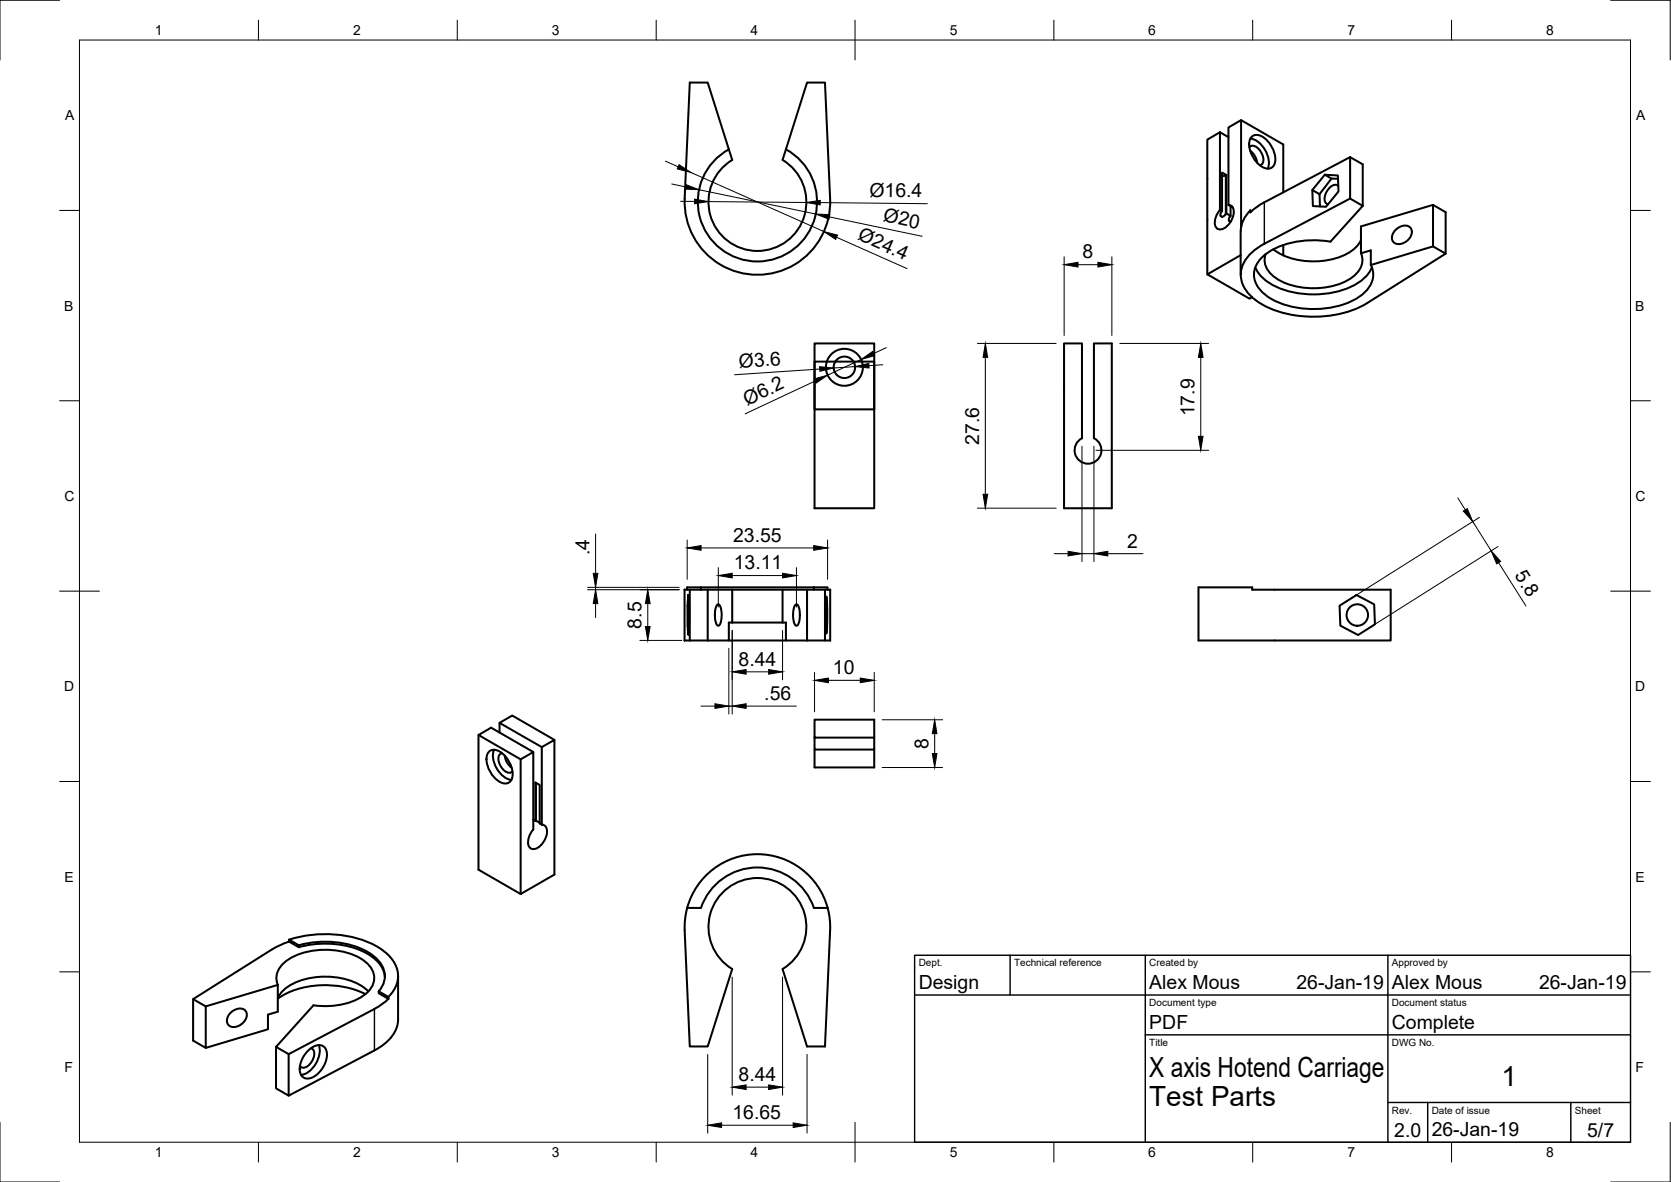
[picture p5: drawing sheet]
<svg xmlns="http://www.w3.org/2000/svg" width="420mm" height="297mm" viewBox="0 0 420 297" stroke-linecap="round" stroke-linejoin="round" font-family="sans-serif">
<!-- layer: Visible -->
<g fill="none" stroke="#000" stroke-width=".51">
<path d="M183.3 37.5a15 15 0 0 0-4.4 22.8 15 15 0 0 0 23.1 0 15 15 0 0 0-4.4-22.8M197.6 37.5l-.8 2.7a12.3 12.3 0 0 1 3 18.5 12.3 12.3 0 0 1-18.7 0 12.3 12.3 0 0 1 3-18.5l-6.2-19.4h-4.5l-1.3 29.2a18.3 18.3 0 0 0 18.3 19.1 18.3 18.3 0 0 0 18.3-19.2M197.6 37.5l5.3-16.7h4.5l1.3 29.2M306.7 33.2l-3.1 1.9v33.8M306.7 33.2v19.5M306.7 33.2l2.2 1.3M312.1 30.2v26.8M314.1 37a1.55 1.55 0 0 1 2.4 .4 3.4 3.4 0 0 1 .9 3.8l-.7 .3M314.3 37.9l1.2 1.3 .6 1.7M314.4 34.8a6.3 6.3 0 0 1 4.7 5.8l-.3 1.8M314.7 34.4a2.37 2.37 0 0 1 3.3 .3 6.5 6.5 0 0 1 2.4 6.7 1.96 1.96 0 0 1-3 .5 6.6 6.6 0 0 1-3-7zM339.5 39.5v10.4l-21.6 11.4"/>
<path d="M339.5 39.5l3.1 1.8v10.4M339.5 39.5l-21.6 11.3M306.7 52.7l.6 .4v-9.7l1.1 .6v9.6M307.3 53l-.4 .7v.6l.4 .2 .8-.6M308.4 44l-.5 .2h-.6M308.4 53.6l1 .7M308.4 53.6l-.3 .3M308.9 51.5l1 .6M308.9 51.5a1.68 1.68 0 0 1 1.3 2.4 4.7 4.7 0 0 1-3.4 3.8 1.61 1.61 0 0 1-1.3-2.2l.5-1.7 .8-1.1M309.2 54.5l-.2 .9 .4 .3M309.4 51.8v2.5M309.4 54.2l-.2 .3"/>
<path d="M314.4 52.9l.3 .2M314.4 52.9a7.5 7.5 0 0 0-2.4 5.2v11M317.9 50.8l-2.2 1.4-1.3 1.2v-.5M322.7 48.3v-12l-10.6-6.1-3.2 1.8v19.5M330 47.8l1.8 1 .1 3.1M333.1 43.9l3.3 .2 .1 4-3.1 3.9-3.3-.2-.1-4zM333.1 43.9l1.7 1M336.4 44.9h-1.6l-3 3.9M336.5 46.7a1.66 1.66 0 0 0-2.3 .6 3.4 3.4 0 0 0-.9 3.7l.6 .3M339.5 49.9l3.1 1.8M342.6 51.7l-8.1 9a22.2 22.2 0 0 0-16.3 3.2 5.9 5.9 0 0 0-2 8 14 14 0 0 0 9.5 5.4 22.8 22.8 0 0 0 16.1-2.7 6.2 6.2 0 0 0 2.9-8M350.7 58a2.81 2.81 0 0 1 4-.7 2.95 2.95 0 0 1-2.5 4 1.75 1.75 0 0 1-2-.8 1.75 1.75 0 0 1 .2-2.1z"/>
<path d="M360.3 51.5v10.4l3.2 1.8-19.7 12.5a28.3 28.3 0 0 1-27 0 8.9 8.9 0 0 1-4.8-7.4 8.9 8.9 0 0 1 4.7-6.9l1.2-.6M312 64.1l-8.4 4.8 10.6 6.2 .6-.4M315.6 67.2a10.9 10.9 0 0 0 7.2 5.6 23.6 23.6 0 0 0 18.6-1.6 8.7 8.7 0 0 0 3.5-4M322.7 61.6v2.6M342.2 63.6a5.1 5.1 0 0 1-2.6 6.4 18.8 18.8 0 0 1-19.1-.3 5 5 0 0 1-2.3-5.8M342.2 60.3a10.9 10.9 0 0 1-8.4 5.1 17.9 17.9 0 0 1-13.6-2.8M360.3 61.9l-15.6 4.7M363.5 63.7v-10.4l-3.2-1.8-18.1 5.4v6.8l2.5-.8v3.7M204.8 86.3h15v41.4h-15zM204.8 90.9h15v12h-15zM267.5 86.3h4.6v23.8a3.4 3.4 0 0 0-1.2 5.2 3.4 3.4 0 0 0 5.3 0 3.4 3.4 0 0 0-1.1-5.2v-23.8h4.4v41.4h-12zM172.9 152.2h.3"/>
<path d="M172.9 157.2h.3M173.1 149.5l.2 7.4-.2 2.7-.2-7.4zM173.4 148.2v12.8M176.2 147.6v.6M177.9 148.2h-5.8v12.8h11.2M177.9 148.2h6.2M177.9 148.2v12.8M180.3 152l.3-.1a2.01 2.01 0 0 1 .8 2 4.1 4.1 0 0 1-.7 3.3 1.53 1.53 0 0 1-.9-1.7 5.9 5.9 0 0 1 .5-3.5zM184.1 156.4h-.8v4.6h14.3M184.1 156.4h12.7M184.1 148.2h12.7M184.1 148.2v8.2"/>
<path d="M196.8 156.4h.8v4.6h5.3M196.8 148.2h11.9v12.8h-1.3v-12.8M196.8 148.2v8.2M200 152l.2-.1a1.5 1.5 0 0 1 .9 1.8 4.8 4.8 0 0 1-.7 3.5l-.1 .1a2.87 2.87 0 0 1-.9-3l.2-1.6zM202.9 148.2v12.8M204.6 147.6h3.5v.6M204.6 147.6h-31.8v.6M204.6 147.6v.6M207.8 149.9l.2 3.1-.2 6.2-.2-2.8zM301.3 147.6h13.6v.6h34.8v12.8h-48.4zM336.8 152.2l4.3-2.7 4.4 2.4 .2 5-4.2 2.7-4.5-2.4zM202.9 161h4.5"/>
<path d="M120.3 184.7v33.9l10.6 6.1M122.9 189a2.37 2.37 0 0 1 3.3 .3 6.5 6.5 0 0 1 2.4 6.6 1.96 1.96 0 0 1-3 .6 6.6 6.6 0 0 1-3-7.1zM124.2 188.4a6.3 6.3 0 0 0 2.7 7l1.7 .6M125.6 184.1v-2.4l3.2-1.9 10.6 6.1M125.6 181.7l10.6 6.1M126.3 189.3a1.55 1.55 0 0 0-.8 2.2 3.4 3.4 0 0 0 2.7 2.7l.7-.4M126.9 189.9l.6 1.7 1.2 1.3M134.1 189l-10.6-6.1-3.2 1.8 10.6 6.1M136.2 187.8l3.2-1.9v33.9l-8.5 4.9M136.2 187.8v19.4M204.8 185.4h15v3h-15v-7.5h15v4.5M204.8 188.4v4.5h15v-4.5"/>
<path d="M134.1 206l.5 .3v-9.7l1.1 .7v9.6l.5 .3M134.6 206.3h.2M134.8 206.3l.9 .4M136.2 207.2a1.68 1.68 0 0 1 1.3 2.4 4.7 4.7 0 0 1-3.4 3.8 1.61 1.61 0 0 1-1.3-2.2l.6-1.7 .7-1v-19.5l-3.2 1.8v33.9M68.3 238.7l-19.7 12.4 3.1 1.8 18.1-5.4M72.7 236.1l2.4 1.5v.4l-2.4-1.4zM72.7 236.6l-2 .8-2.4 1.3M72.7 236.1a29.2 29.2 0 0 1 22 1.7 9 9 0 0 1 5.4 7.6 7.3 7.3 0 0 1-2.4 5.1M75.2 238a22.9 22.9 0 0 1 18.4 2.5 7.1 7.1 0 0 1 3.2 5M75.2 237.5a23 23 0 0 1 18.2 2.4 6.2 6.2 0 0 1 2.9 7.5l-1.1 1.7M172.8 228.2h3.5a15 15 0 0 1 14.1-10.2 15 15 0 0 1 14.2 10.2M204.6 228.2h3.5"/>
<path d="M208.7 233.8a18.3 18.3 0 0 0-18.3-19.1 18.3 18.3 0 0 0-18.3 19.1l1.3 29.2h4.5l6.2-19.5a12.3 12.3 0 0 1-3-18.5 12.3 12.3 0 0 1 18.7 0 12.3 12.3 0 0 1-3 18.5l6.1 19.5h4.5l1.3-29.2M48.6 251.1v10.4l3.1 1.8M57.9 254.6a2.64 2.64 0 0 1 3.9-.4 3.1 3.1 0 0 1-2.8 3.9 1.79 1.79 0 0 1-1.9-1 1.79 1.79 0 0 1 .5-2.1zM69.8 247.5v6.7l-2.4 .8v3.7l-15.7 4.6v-10.4M69.9 247.5a5.1 5.1 0 0 1 2.5-6.3 18.7 18.7 0 0 1 19.1 .2 4.9 4.9 0 0 1 1.7 7.1 13.8 13.8 0 0 1-10.4 4.3l-4-.2-9.4 10.5 3.2 1.8 21.5-11.3M91.9 249.8a23.4 23.4 0 0 0-21.3 .7l-.7 .5M92.6 249.1a16.5 16.5 0 0 0-13.7-3.5 12.6 12.6 0 0 0-8.6 4.4l-.4 .8M95.2 249.1v.5l2.5 1.4M95.2 249.1l2.5 1.4v.5M97.7 251l-1.4 1.2-2.1 1.3M100.1 245.3v10.9a8.7 8.7 0 0 1-4.9 7.1l-22.6 12-3.2-1.8v-10.4M72.6 264.9v10.4"/>
<path d="M77.1 264.4a3.9 3.9 0 0 1 3.9-1.6 3.1 3.1 0 0 1 .9 4.1 5.7 5.7 0 0 1-4.8 4.1 2.46 2.46 0 0 1-1.6-3.4l.6-1.7zM78.2 263.4a1.65 1.65 0 0 1 .6 2.4 3.2 3.2 0 0 1-2.8 2.5l-.6-.4M80.1 262.6a6.4 6.4 0 0 1-3.9 7.4l-.5 .1"/>
<circle cx="212.3" cy="92.3" r="2.7"/>
<circle cx="212.3" cy="92.3" r="4.6"/>
<circle cx="341.3" cy="154.6" r="2.7"/>
</g>
<!-- layer: Visible Narrow -->
<path d="M308.1 44.1v9.8M317.9 50.8v10.5M134.8 196.8v9.5M94.1 253.6v10.4" fill="none" stroke="#000" stroke-width=".36"/>
<!-- layer: Border -->
<g fill="none" stroke="#000" stroke-width=".25">
<path d="M15 .1h-15v15M20 10.1h390v276.9h-390zM65 5.1v5M115 5.1v5M165 5.1v5M215 5.1v10M265 5.1v5M315 5.1v5M365 5.1v5M405 .1h15v15M15 52.9h5M410 52.9h5"/>
<path d="M15 100.7h5M410 100.7h5M15 148.6h10M405 148.6h10M15 196.4h5M410 196.4h5M15 244.2h5M410 244.2h5M0 282.1v14.9h15M65 287v5M115 287v5M165 287v5"/>
<path d="M215 282.1v9.9M265 287v5M315 287v5M365 287v5M420 282.1v14.9h-15"/>
</g>
<!-- layer: TitleBlock -->
<path d="M230 240.1h180v46.9h-180zM230 250h180M254 240.1v9.9M288 240.1v46.9M349 240.1v46.9M288 260.1h122M349 277.1h61M359 277.1v9.9M395 277.1v9.9" fill="none" stroke="#000" stroke-width=".36"/>
<!-- layer: Dimensions -->
<g fill="none" stroke="#000" stroke-width=".25">
<path d="M167.3 40.5l3.2 1.4M168.9 46.2l3.4 .8M171.1 50.6h3.5M173.7 43.3l33.5 14.9M175.7 47.7l29.4 6.1M178.1 50.7l24.6 .2M206.2 50.9l27 .3M208.6 54.5l23.3 4.9M210.4 59.6l17.7 7.9M267.6 64.5v19.8M271.1 66.5h5M279.6 64.5v19.8"/>
<path d="M204.9 95.8l-17.5 8.2M206.1 92.7l-21.4 1.5M215 92.1l-5.4 .4M216.5 90.3l-8.4 4M222 91.7l-3.5 .2M222.9 87.4l-3.2 1.4M245.8 86.3h19.8M247.8 89.8v34.4M281.6 86.3h22.3M301.9 89.8v19.9M272.1 112.1v29M275.1 112.1v29"/>
<path d="M275.6 113.2h28.3M149.8 134.2v9.9M172.8 135.7v9.9M176.3 137.7h28.3M208.1 135.7v9.9M245.8 127.7h19.8M265.1 139.1h3.5M272.1 139.1h3M278.6 139.1h8.8M366.6 125.1l1.8 3M370.3 131.1l4.6 7.3M372 130l-33.5 21.1"/>
<path d="M376.6 137.4l-33.4 21.1M147.7 148.2h23.1M147.7 147.6h23.1M149.8 147.6v.6M149.8 151.7v3.5M162.9 151.7v5.7M180.6 142.6v10M184.1 158.4v21M184.1 144.6h12.7M196.8 158.4v12.4M200.3 142.6v10M376.8 141.4l6.9 10.9"/>
<path d="M160.9 160.9h10.5M176.3 177.4h3.5M183.3 162.9v16.5M183.3 177.4h.8M187.6 168.8h5.7M187.6 177.4h12.6M204.8 169v9.9M208.3 171h8M219.8 169v9.9M221.8 180.9h15.2M221.8 192.9h15.2M235 184.4v5"/>
<path d="M184.1 245.5v29.7M196.8 245.5v29.7M177.9 265v19.8M187.6 273.2h5.7M202.9 265v19.8M181.4 282.8h18"/>
</g>
<g fill="#000" stroke="#000" stroke-width=".25">
<path d="M170.8 41.4l2.9 1.9-3.4-.9zM172.4 46.4l3.3 1.3-3.5-.2zM174.6 50l3.5 .7-3.5 .5zM202.7 50.9l3.5-.6v1.2zM205.1 53.8l3.6 .1-.3 1.2zM207.2 58.2l3.4 .9-.5 1.1zM267.6 66.5l3.5-.6v1.2zM276.1 65.9l3.5 .6-3.5 .6zM204.7 95.2l3.4-.9-2.9 2zM206.1 92.1l3.5 .4-3.4 .8zM215 92.1l3.5-.8v1.2zM216.5 90.3l2.9-2 .5 1.1z"/>
<path d="M247.8 86.3l.5 3.5h-1.1zM301.9 86.3l.6 3.5h-1.2zM301.3 109.7h1.2l-.6 3.5zM172.8 137.7l3.5-.6v1.2zM204.6 137.1l3.5 .6-3.5 .6zM247.2 124.2h1.1l-.5 3.5zM268.6 138.5l3.5 .6-3.5 .6zM275.1 139.1l3.5-.6v1.2zM367.9 128.4l1-.6 1.4 3.3zM149.8 148.2l.5 3.5h-1.1zM149.2 144.1h1.1l-.5 3.5zM162.9 148.2l.6 3.5h-1.2z"/>
<path d="M162.3 157.4h1.2l-.6 3.5zM180.6 144.6l3.5-.5v1.1zM196.8 144.1l3.5 .5-3.5 .6zM374.9 138.4l2.4 2.7-1 .6zM179.8 176.9l3.5 .5-3.5 .6zM184.1 168.8l3.5-.5v1.1zM184.1 177.4l3.5-.5v1.1zM193.3 168.3l3.5 .5-3.5 .6zM204.8 171l3.5-.6v1.2zM216.3 170.4l3.5 .6-3.5 .6zM235 180.9l.6 3.5h-1.2zM234.4 189.4h1.2l-.6 3.5z"/>
<path d="M184.1 273.2l3.5-.6v1.2zM193.3 272.6l3.5 .6-3.5 .6zM177.9 282.8l3.5-.6v1.1zM199.4 282.2l3.5 .6-3.5 .5z"/>
</g>
<g font-size="7">
<text x="289" y="270.6">X axis Hotend Carriage</text>
<text x="377.5" y="273">1</text>
<text x="289" y="278.1">Test Parts</text>
</g>
<g font-size="4.9">
<text x="218.6" y="49.4" transform="rotate(1 218.6 49.4)">Ø16.4</text>
<text x="221.9" y="55.6" transform="rotate(12 221.9 55.6)">Ø20</text>
<text x="215.4" y="60.1" transform="rotate(24 215.4 60.1)">Ø24.4</text>
<text x="272.2" y="64.9">8</text>
<text x="185.9" y="92.4" transform="rotate(-4 185.9 92.4)">Ø3.6</text>
<text x="187.8" y="102" transform="rotate(-25 187.8 102)">Ø6.2</text>
<text x="300.4" y="104.7" transform="rotate(-90 300.4 104.7)">17.9</text>
<text x="246.2" y="111.7" transform="rotate(-90 246.2 111.7)">27.6</text>
<text x="184.3" y="136.1">23.55</text>
<text x="283.4" y="137.6">2</text>
<text x="148.3" y="139.5" transform="rotate(-90 148.3 139.5)">.4</text>
<text x="184.5" y="143.1">13.11</text>
<text x="380.7" y="144.6" transform="rotate(58 380.7 144.6)">5.8</text>
<text x="161.3" y="158" transform="rotate(-90 161.3 158)">8.5</text>
<text x="185.7" y="167.3">8.44</text>
<text x="209.4" y="169.4">10</text>
<text x="192.2" y="175.9">.56</text>
<text x="233.4" y="188.2" transform="rotate(-90 233.4 188.2)">8</text>
<text x="231" y="248.5">Design</text>
<text x="289" y="248.5">Alex Mous</text>
<text x="326" y="248.5">26-Jan-19</text>
<text x="350" y="248.5">Alex Mous</text>
<text x="387" y="248.5">26-Jan-19</text>
<text x="289" y="258.6">PDF</text>
<text x="350" y="258.6">Complete</text>
<text x="185.7" y="271.7">8.44</text>
<text x="184.1" y="281.2">16.65</text>
<text x="350.6" y="285.7">2.0</text>
<text x="360" y="285.5">26-Jan-19</text>
<text x="399.1" y="285.7">5/7</text>
</g>
<g font-size="3.5">
<text x="39" y="8.8">1</text>
<text x="88.8" y="8.8">2</text>
<text x="138.8" y="8.8">3</text>
<text x="188.7" y="8.8">4</text>
<text x="238.8" y="8.8">5</text>
<text x="288.7" y="8.8">6</text>
<text x="338.8" y="8.8">7</text>
<text x="388.8" y="8.8">8</text>
<text x="16.4" y="30.2">A</text>
<text x="411.4" y="30.2">A</text>
<text x="16.2" y="78">B</text>
<text x="411.2" y="78">B</text>
<text x="16.2" y="125.9">C</text>
<text x="411.2" y="125.9">C</text>
<text x="16.2" y="173.7">D</text>
<text x="411.2" y="173.7">D</text>
<text x="16.2" y="221.6">E</text>
<text x="411.2" y="221.6">E</text>
<text x="16.2" y="269.4">F</text>
<text x="411.2" y="269.4">F</text>
<text x="39" y="290.8">1</text>
<text x="88.8" y="290.8">2</text>
<text x="138.8" y="290.8">3</text>
<text x="188.7" y="290.8">4</text>
<text x="238.8" y="290.8">5</text>
<text x="288.7" y="290.8">6</text>
<text x="338.8" y="290.8">7</text>
<text x="388.8" y="290.8">8</text>
</g>
<g font-size="2.5">
<text x="231" y="242.9">Dept.</text>
<text x="255" y="242.9">Technical reference</text>
<text x="289" y="242.9">Created by</text>
<text x="350" y="242.9">Approved by</text>
<text x="289" y="252.8">Document type</text>
<text x="350" y="252.8">Document status</text>
<text x="289" y="262.9">Title</text>
<text x="350" y="262.9">DWG No.</text>
<text x="350" y="279.9">Rev.</text>
<text x="360" y="279.9">Date of issue</text>
<text x="396" y="279.9">Sheet</text>
</g>
</svg>
